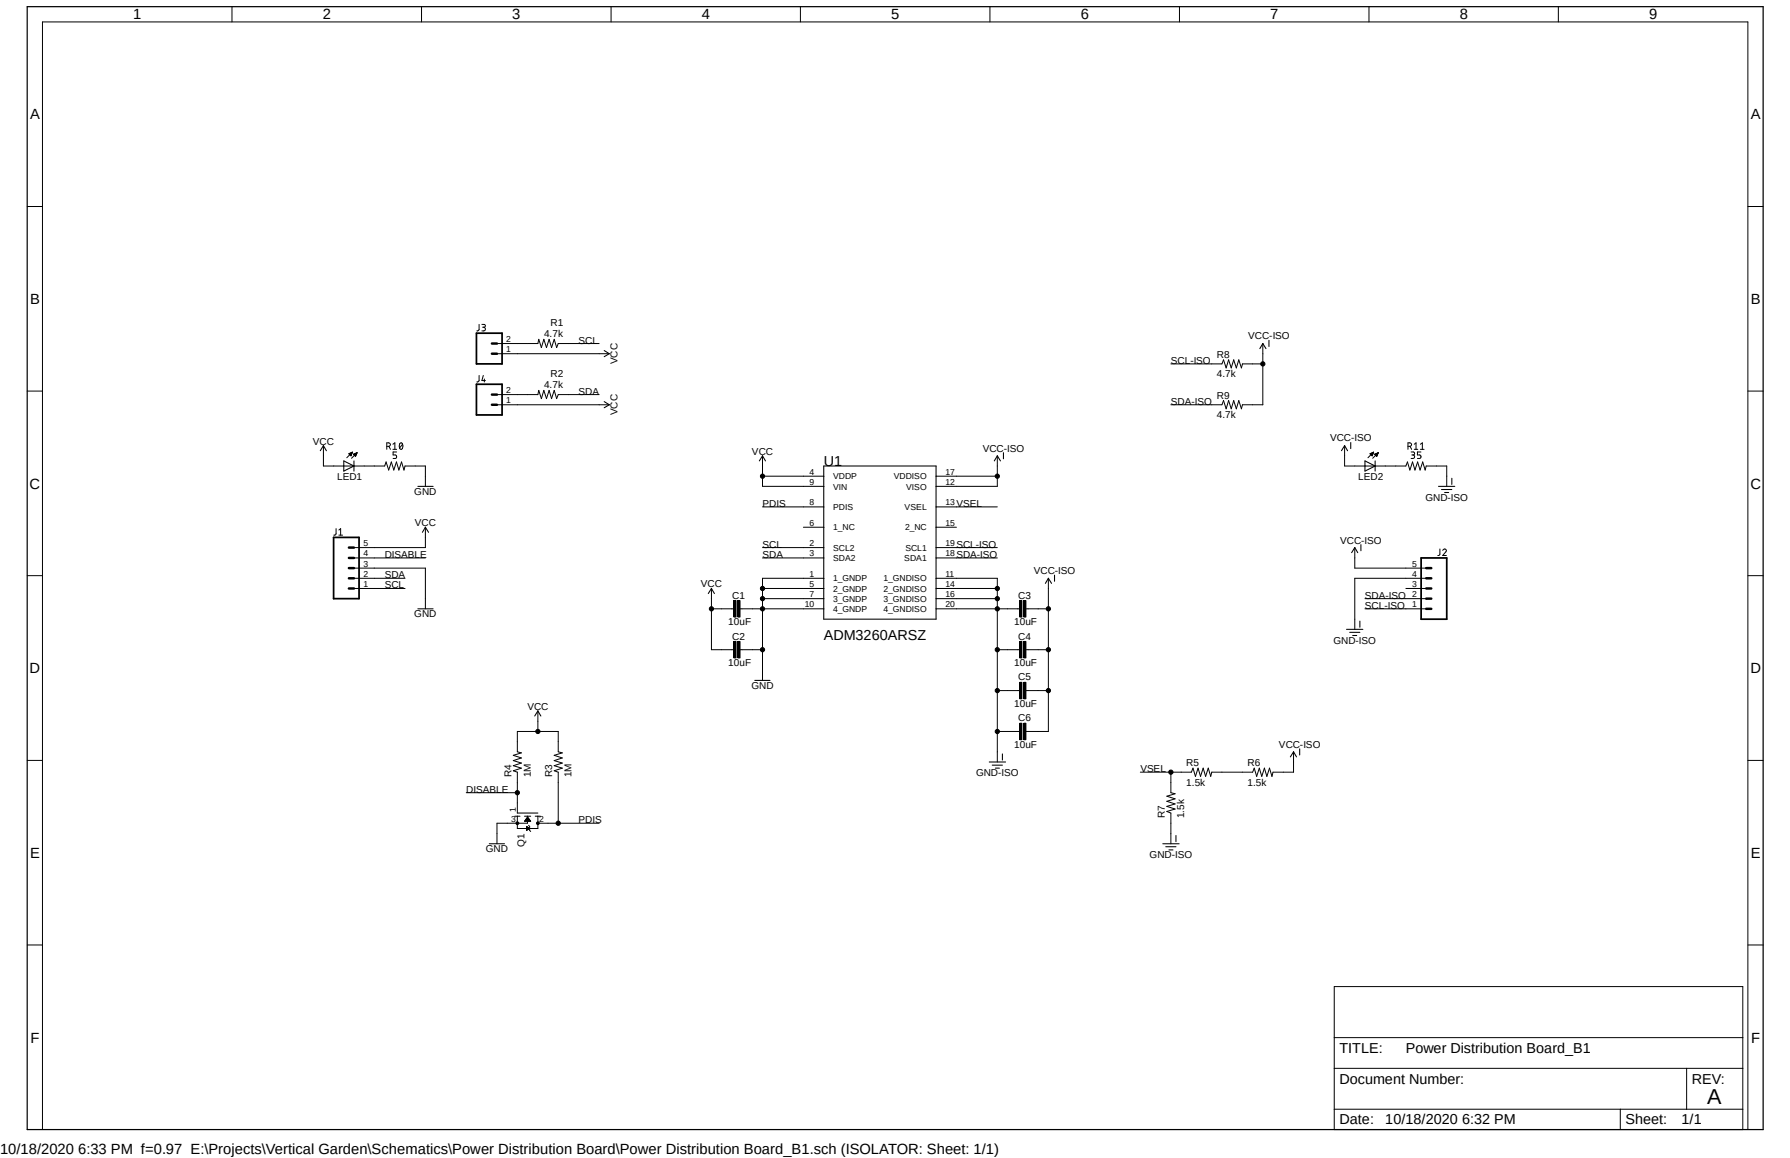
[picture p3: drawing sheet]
<svg xmlns="http://www.w3.org/2000/svg" width="432mm" height="279mm" viewBox="0 0 432 279" stroke-linecap="round" stroke-linejoin="round" font-family="sans-serif">
<path d="M6.1 1.3l419.6 271.8M425.7 1.3l-419.6 271.8" fill="none" stroke="#fff" stroke-width=".24"/>
<g fill="none" stroke="#000" stroke-width=".24">
<path d="M56 1.6v3.7M101.7 1.6v3.7M147.4 1.6v3.7M193.1 1.6v3.7M238.8 1.6v3.7M284.5 1.6v3.7M330.2 1.6v3.7M375.9 1.6v3.7M6.6 49.8h3.6M421.6 49.8h3.7M115.6 78.3v1.2l-.2 .3h-.4M116.2 78.3h.7l.2 .3-.2 .3-.5 .1"/>
<path d="M116.7 79a.45 .45 0 0 1 .4 .4 .45 .45 0 0 1-.4 .4h-.5M6.6 94.4h3.6M115.6 90.6v1.2l-.2 .3-.4 .1M116.6 90.6l-.4 1.2h.9M116.8 91.4v.8M119.9 82.9h9.9l.2-1 .6 2 .6-2 .6 2 .7-2 .6 2 .6-2 .6 2 .4-1h9.8M119.9 95.2h9.9l.2-1 .6 2 .6-2 .6 2 .7-2 .6 2 .6-2 .6 2 .4-1h9.8M119.9 97.7h27.1M119.9 85.3h27.1M282.4 87.8h12.4l.3-1 .7 2 .6-2 .6 2 .6-2 .6 2 .6-2 .7 2 .2-1h4.9M304.6 82.9v14.8h-4.9l-.2 .9-.7-2-.6 2-.6-2-.6 2-.6-2-.6 2-.7-2-.3 1.1h-12.4M421.6 94.4h3.7"/>
<path d="M78 107.5v4.9h14.8l.3-.9 .7 1.9 .6-1.9 .6 1.9 .6-1.9 .6 1.9 .7-1.9 .6 1.9 .2-1h4.9v4.9M84.2 109.5l.8-.4-.3 .9zM84.2 109.5h.6M84.3 109.6h.5M84.3 109.4h.6M84.4 109.7h.4M84.5 109.8h.3M84.5 109.3h.4M84.5 109.9h.2M84.6 109.9h.1M84.7 109.3h.3M84.9 109.2h.1"/>
<path d="M85 109.1l-1.3 1.3M85.3 109.6h.7M85.3 109.7h.6M85.4 109.8h.5M85.5 109.5h.5M85.5 109.9h.4M85.6 109.9h.2M85.7 109.4h.4M85.7 110h.1M85.9 109.3h.2M86.1 109.3h.1M86.1 109.2l-1.3 1.4"/>
<path d="M86.1 109.2l-.8 .4M86.1 109.2l-.3 .9-.5-.5M93.3 107.7h.4a.43 .43 0 0 0 .5-.4 .43 .43 0 0 0-.5-.5h-.4v1.6M93.8 107.7l.4 .7M94.8 107.2l.4-.4v1.6M94.8 108.4h.9M95.7 109.1h-.9v.7h.7l.2 .3-.2 .5h-.7M96.6 106.9l.2-.1a.94 .94 0 0 1 0 1.6 .98 .98 0 0 1-.2-1.5zM97.1 107.2l-.7 .9M183.9 114.9h14.9M183.9 110v7.3l14.9 .1M240.6 114.9h-14.8"/>
<path d="M240.6 110v7.3l-14.8 .1M324.4 107.5v4.9h14.7l.4-.9 .6 1.9 .6-1.9 .6 1.9 .7-1.9 .6 1.9 .6-1.9 .6 1.9 .2-1h5v4.9M330.5 109.5l.8-.4-.3 .9zM330.5 109.5h.7M330.6 109.6h.6M330.6 109.4h.6M330.7 109.7h.4M330.8 109.8h.3M330.8 109.3h.5M330.9 109.9h.1M331 109.9h.1M331 109.3h.3"/>
<path d="M331.2 109.2h.1M331.3 109.1l-1.3 1.3M331.6 109.6l.9-.4-.4 .9zM331.6 109.6h.7M331.7 109.7h.6M331.8 109.8h.4M331.8 109.5h.6M331.9 109.9h.3M332 109.4h.4M332 110h.1M332.2 109.3h.2M332.4 109.3h.1"/>
<path d="M332.5 109.2l-1.4 1.4M339.6 107.7h.5a.43 .43 0 0 0 .4-.4 .43 .43 0 0 0-.4-.5h-.5v1.6M340.1 107.7l.4 .7M340.4 109.1h.7l.1 .3-.1 .3-.5 .1M340.8 109.8a.42 .42 0 0 1 .4 .4 .42 .42 0 0 1-.4 .4h-.4M341.2 108.4h.8M341.2 107.2l.4-.4v1.6M342.6 108.4h.9M342.6 107.2l.5-.4v1.6M342.8 109.1h-.9v.7h.7l.2 .3-.2 .5h-.7M6.6 138.9h3.6M81.1 127.6l-.1 1.3-.5 .2"/>
<path d="M81.7 129.1h.9M81.7 127.9l.5-.3v1.5M85.4 134.6h17.2M85.4 139.5h12.3M85.4 137.1h17.2v9.8M102.6 127.2v4.9h-17.2M183.9 132.1l14.9 .1M183.9 134.6l14.9 .1M183.9 122.3h14.9M193.8 127.2l5 .1M198.8 139.6l-14.9-.1v24.7M225.8 139.6l14.8-.1v44.4"/>
<path d="M230.7 127.2l-4.9 .1M240.6 132.1l-14.8 .1M240.6 134.6l-14.8 .1M240.6 122.3h-14.8M252.9 139.5v37h-5.4M326.8 132.1v5h17.2M344 139.5h-17.2v12.3M347.3 132.5v1.4l-.5 .1M348 132.8a.43 .43 0 0 1 .6-.3 .43 .43 0 0 1 .2 .6l-.8 .9h.9M421.6 138.9h3.7M85.4 142h12.3M171.6 146.9h5.4"/>
<path d="M171.6 142v14.8h5.4M177 144.9h.5v4h-.5zM177 154.8h.5v3.9h-.5zM178 144.9h.5v4h-.5zM178 154.8h.5v3.9h-.5zM178.5 146.9h20.3M178.5 156.8h5.4M183.9 142h14.9M183.9 144.4l14.9 .1M240.6 142h-14.8M240.6 144.4l-14.8 .1M240.6 156.8h5.4"/>
<path d="M246 144.9h.5v4h-.5zM246 154.8h.5v3.9h-.5zM246 146.9h-20.2M247 144.9h.5v4h-.5zM247 154.8h.5v3.9h-.5zM247.5 146.9h5.4M247.5 156.8h5.4M329.3 144.4h14.7M329.3 146.9h14.7M339.1 142h4.9M129.8 171.5v5M240.6 166.6h5.4"/>
<path d="M240.6 176.5h5.4M246 164.6h.5v4h-.5zM246 174.5h.5v4h-.5zM247 164.6h.5v4h-.5zM247 174.5h.5v4h-.5zM247.5 166.6h5.4M6.6 183.5h3.6M112.5 191.3h12.3M124.8 196.2v-9.9l-1-.3 2-.7-2-.6 2-.6-2-.6 2-.6-2-.7 2-.5-1-.3v-4.9h9.9v4.9l.9 .3-1.9 .5 1.9 .7-1.9 .6 1.9 .6-1.9 .6 1.9 .6-1.9 .7 1 .3v12.3M124.8 196.9v3h5v-3M126.6 198.1h1.4M126.6 198h1.3"/>
<path d="M126.7 198h1.1M126.7 197.9h1.1M126.8 197.8h.9M126.9 197.7h.8M127 197.6h.6M127 197.5h.6M127 199.4l.8 .5-.8 .5zM127 200h.6M127 199.8h.6M127 199.7h.5M127 199.6h.4M127 199.6h.3"/>
<path d="M127 199.5h.1M127.1 197.4h.4M127.1 197.4h.3M127.2 197.3h.1M127.3 196.9v1.7h-7.4v5M127.3 197.1l.7 1.1h-1.5zM127.3 197.2h.1M127.5 199.1l.3 .3v1l.2 .2M129.8 198.6h14.7M282.4 186.3v5l1.1 .2-2 .6 2 .6-2 .6 2 .7-2 .6 2 .6-2 .6 .9 .4v7.4M312 181.4v4.9h-4.9l-.3 1-.6-2-.6 2-.6-2-.6 2-.6-2-.7 2-.5-2-.4 1h-9.9l-.2 1-.6-2-.7 2-.6-2-.6 2-.6-2-.6 2-.6-2-.4 1h-12.3M421.6 183.5h3.7"/>
<path d="M127 200.3h.1M127 200.2h.3M127 200.1h.4M127 200.1h.5M6.6 228h3.6M321.9 238h98.5v34.5h-98.5zM421.6 228h3.7M321.9 257.8h98.5M321.9 250.4h98.5M406.9 257.8v9.8M10.2 272.5v-267.2h411.4v267.2M321.9 267.6h98.5"/>
<path d="M390.9 267.6v4.9"/>
<circle cx="304.6" cy="87.8" r=".51"/>
<circle cx="183.9" cy="114.9" r=".51"/>
<circle cx="240.6" cy="114.9" r=".51"/>
<circle cx="171.6" cy="146.9" r=".51"/>
<circle cx="183.9" cy="156.8" r=".51"/>
<circle cx="183.9" cy="146.9" r=".51"/>
<circle cx="183.9" cy="144.4" r=".51"/>
<circle cx="183.9" cy="142" r=".51"/>
<circle cx="240.6" cy="144.4" r=".51"/>
<circle cx="240.6" cy="146.9" r=".51"/>
<circle cx="240.6" cy="142" r=".51"/>
<circle cx="240.6" cy="156.8" r=".51"/>
<circle cx="252.9" cy="156.8" r=".51"/>
<circle cx="252.9" cy="146.9" r=".51"/>
<circle cx="129.7" cy="176.5" r=".51"/>
<circle cx="240.6" cy="166.6" r=".51"/>
<circle cx="240.6" cy="176.5" r=".51"/>
<circle cx="252.9" cy="166.6" r=".51"/>
<circle cx="124.8" cy="191.3" r=".51"/>
<circle cx="124.8" cy="198.6" r=".33"/>
<circle cx="129.8" cy="198.6" r=".33"/>
<circle cx="134.7" cy="198.6" r=".51"/>
<circle cx="282.4" cy="186.3" r=".51"/>
</g>
<g fill="none" stroke="#000" stroke-width=".25">
<path d="M145.8 84.6l1.2 .7-1.2 .8M145.8 96.9l1.2 .8-1.2 .7M303.9 84.1l.7-1.2 .8 1.2M306.1 82.1v1.5M77.3 108.8l.7-1.3 .7 1.3M82.9 111.2l2.5 1.2-2.5 1.3zM85.4 111.2v2.5M100.8 117.3h3.7M183.2 111.2l.7-1.2 .8 1.2M198.7 112.4h27.1v37h-27.1zM239.9 111.2l.7-1.2 .7 1.2M242.1 109.2v1.5"/>
<path d="M323.6 108.8l.8-1.3 .7 1.3M325.8 106.8v1.4M329.3 111.2l2.4 1.2-2.4 1.3zM331.7 111.2v2.5M347 117.3h3.9M347.7 118.1h2.5M348.5 118.8h1M350.2 115.4v1.5M101.9 128.4l.7-1.2 .8 1.2M254.4 138.8v1.5M326.1 133.3l.7-1.2 .7 1.2M328.3 131.4v1.5"/>
<path d="M100.8 146.9h3.7M170.9 143.2l.7-1.2 .7 1.2M252.2 140.8l.7-1.3 .8 1.3M324.8 151.8h4M325.6 152.6h2.4M326.3 153.3h1M328 149.9v1.4M129 172.8l.8-1.3 .7 1.3M182.1 164.2h3.7M124.2 196.9h1.2M124.8 196.2h5M126.5 196.9h1.5"/>
<path d="M129.1 196.9h1.2M238.6 183.9h4M239.4 184.6h2.4M240.1 185.3h1M241.8 181.9v1.5M311.3 182.6l.7-1.2 .8 1.2M313.5 180.7v1.5M118 203.6h3.7M280.5 203.6h3.9M281.2 204.3h2.5M282 205.1h1M283.7 201.6v1.5"/>
</g>
<g fill="#000">
<path d="M177 144.9h.5v4h-.5z" fill-rule="evenodd"/>
<path d="M177 154.8h.5v3.9h-.5z" fill-rule="evenodd"/>
<path d="M178 144.9h.5v4h-.5z" fill-rule="evenodd"/>
<path d="M178 154.8h.5v3.9h-.5z" fill-rule="evenodd"/>
<path d="M246 144.9h.5v4h-.5z" fill-rule="evenodd"/>
<path d="M246 154.8h.5v3.9h-.5z" fill-rule="evenodd"/>
<path d="M247 144.9h.5v4h-.5z" fill-rule="evenodd"/>
<path d="M247 154.8h.5v3.9h-.5z" fill-rule="evenodd"/>
<path d="M246 164.6h.5v4h-.5z" fill-rule="evenodd"/>
<path d="M246 174.5h.5v4h-.5z" fill-rule="evenodd"/>
<path d="M247 164.6h.5v4h-.5z" fill-rule="evenodd"/>
<path d="M247 174.5h.5v4h-.5z" fill-rule="evenodd"/>
<circle cx="304.6" cy="87.8" r=".51"/>
<circle cx="183.9" cy="114.9" r=".51"/>
<circle cx="240.6" cy="114.9" r=".51"/>
<circle cx="171.6" cy="146.9" r=".51"/>
<circle cx="183.9" cy="156.8" r=".51"/>
<circle cx="183.9" cy="146.9" r=".51"/>
<circle cx="183.9" cy="144.4" r=".51"/>
<circle cx="183.9" cy="142" r=".51"/>
<circle cx="240.6" cy="144.4" r=".51"/>
<circle cx="240.6" cy="146.9" r=".51"/>
<circle cx="240.6" cy="142" r=".51"/>
<circle cx="240.6" cy="156.8" r=".51"/>
<circle cx="252.9" cy="156.8" r=".51"/>
<circle cx="252.9" cy="146.9" r=".51"/>
<circle cx="129.7" cy="176.5" r=".51"/>
<circle cx="240.6" cy="166.6" r=".51"/>
<circle cx="240.6" cy="176.5" r=".51"/>
<circle cx="252.9" cy="166.6" r=".51"/>
<circle cx="124.8" cy="191.3" r=".51"/>
<circle cx="124.8" cy="198.6" r=".33"/>
<circle cx="129.8" cy="198.6" r=".33"/>
<circle cx="134.7" cy="198.6" r=".51"/>
<circle cx="282.4" cy="186.3" r=".51"/>
</g>
<path d="M6.6 1.6h418.7v270.9h-418.7z" fill="none" stroke="#000" stroke-width=".3"/>
<path d="M114.9 80.4h6.2v7.4h-6.2zM114.9 92.7h6.2v7.4h-6.2zM80.5 129.7h6.1v14.7h-6.1zM342.8 134.6h6.2v14.8h-6.2z" fill="none" stroke="#000" stroke-width=".42"/>
<g fill="none" stroke="#000" stroke-width=".59">
<path d="M118.7 82.9h1.2M118.7 85.3h1.2M118.7 95.2h1.2M118.7 97.7h1.2M84.2 137.1h1.2M84.2 139.5h1.2M84.2 132.1h1.2M84.2 134.6h1.2M344 137.1h1.3M344 139.5h1.3M84.2 142h1.2M344 142h1.3"/>
<path d="M344 144.4h1.3M344 146.9h1.3"/>
</g>
<text font-size="5.2" x="411.8" y="266.4">A</text>
<g font-size="3.6">
<text x="32.1" y="4.7">1</text>
<text x="77.9" y="4.7">2</text>
<text x="123.6" y="4.7">3</text>
<text x="169.3" y="4.7">4</text>
<text x="215" y="4.7">5</text>
<text x="260.7" y="4.7">6</text>
<text x="306.4" y="4.7">7</text>
<text x="352.1" y="4.7">8</text>
<text x="397.8" y="4.7">9</text>
<text x="7.2" y="28.8">A</text>
<text x="422.3" y="28.8">A</text>
<text x="7.2" y="73.4">B</text>
<text x="422.3" y="73.4">B</text>
<text x="7.2" y="117.9">C</text>
<text x="422.2" y="117.9">C</text>
<text x="7.2" y="162.5">D</text>
<text x="422.2" y="162.5">D</text>
<text x="7.2" y="207">E</text>
<text x="422.3" y="207">E</text>
<text x="7.4" y="251.5">F</text>
<text x="422.4" y="251.5">F</text>
<text x="0" y="278.4">10/18/2020 6:33 PM f=0.97 E:\Projects\Vertical Garden\Schematics\Power Distribution Board\Power Distribution Board_B1.sch (ISOLATOR: Sheet: 1/1)</text>
</g>
<g font-size="3.5">
<text x="198.7" y="112.4">U1</text>
<text x="198.7" y="154.3">ADM3260ARSZ</text>
<text x="323.1" y="254.1">TITLE:</text>
<text x="339.1" y="254.1">Power Distribution Board_B1</text>
<text x="323.1" y="261.4">Document Number:</text>
<text x="408.1" y="261.4">REV:</text>
<text x="323.1" y="271.3">Date:</text>
<text x="334.2" y="271.3">10/18/2020 6:32 PM</text>
<text x="392.1" y="271.3">Sheet:</text>
<text x="405.7" y="271.3">1/1</text>
</g>
<g font-size="2.4">
<text x="131.2" y="81.4">4.7k</text>
<text x="132.8" y="78.7">R1</text>
<text x="139.6" y="82.9">SCL</text>
<text x="301.1" y="81.9">VCC-ISO</text>
<text x="149" y="87.9" transform="rotate(-90 149 87.9)">VCC</text>
<text x="282.4" y="87.8">SCL-ISO</text>
<text x="293.5" y="86.4">R8</text>
<text x="131.2" y="93.7">4.7k</text>
<text x="132.8" y="91">R2</text>
<text x="139.6" y="95.2">SDA</text>
<text x="293.5" y="91">4.7k</text>
<text x="149" y="100.2" transform="rotate(-90 149 100.2)">VCC</text>
<text x="282.4" y="97.7">SDA-ISO</text>
<text x="293.5" y="100.8">4.7k</text>
<text x="293.5" y="96.2">R9</text>
<text x="75.5" y="107.3">VCC</text>
<text x="320.8" y="106.5">VCC-ISO</text>
<text x="181.4" y="109.7">VCC</text>
<text x="237.1" y="109">VCC-ISO</text>
<text x="81.3" y="115.9">LED1</text>
<text x="99.9" y="119.3">GND</text>
<text x="327.7" y="115.9">LED2</text>
<text x="183.9" y="122.3">PDIS</text>
<text x="230.7" y="122.3">VSEL</text>
<text x="343.9" y="120.8">GND-ISO</text>
<text x="100.1" y="127">VCC</text>
<text x="323.3" y="131.1">VCC-ISO</text>
<text x="92.8" y="134.6">DISABLE</text>
<text x="183.9" y="132.1">SCL</text>
<text x="183.9" y="134.6">SDA</text>
<text x="230.7" y="132.1">SCL-ISO</text>
<text x="230.7" y="134.6">SDA-ISO</text>
<text x="92.8" y="142">SCL</text>
<text x="92.8" y="139.5">SDA</text>
<text x="169.1" y="141.7">VCC</text>
<text x="249.4" y="138.6">VCC-ISO</text>
<text x="99.9" y="148.9">GND</text>
<text x="176.7" y="144.4">C1</text>
<text x="245.6" y="144.4">C3</text>
<text x="329.3" y="146.9">SCL-ISO</text>
<text x="329.3" y="144.4">SDA-ISO</text>
<text x="175.7" y="150.9">10uF</text>
<text x="176.7" y="154.3">C2</text>
<text x="244.6" y="150.9">10uF</text>
<text x="245.6" y="154.3">C4</text>
<text x="321.7" y="155.3">GND-ISO</text>
<text x="175.7" y="160.7">10uF</text>
<text x="244.6" y="160.7">10uF</text>
<text x="181.3" y="166.2">GND</text>
<text x="245.6" y="164.2">C5</text>
<text x="127.2" y="171.3">VCC</text>
<text x="244.6" y="170.6">10uF</text>
<text x="245.6" y="174">C6</text>
<text x="244.6" y="180.4">10uF</text>
<text x="286.2" y="184.9">R5</text>
<text x="300.9" y="184.9">R6</text>
<text x="308.5" y="180.4">VCC-ISO</text>
<text x="112.5" y="191.3">DISABLE</text>
<text x="123.4" y="187.6" transform="rotate(-90 123.4 187.6)">R4</text>
<text x="128" y="187.6" transform="rotate(-90 128 187.6)">1M</text>
<text x="133.2" y="187.6" transform="rotate(-90 133.2 187.6)">R3</text>
<text x="137.9" y="187.6" transform="rotate(-90 137.9 187.6)">1M</text>
<text x="235.5" y="187.3">GND-ISO</text>
<text x="275.1" y="186.4">VSEL</text>
<text x="286.2" y="189.5">1.5k</text>
<text x="300.9" y="189.5">1.5k</text>
<text x="281" y="197.4" transform="rotate(-90 281 197.4)">R7</text>
<text x="285.7" y="197.4" transform="rotate(-90 285.7 197.4)">1.5k</text>
<text x="139.6" y="198.6">PDIS</text>
<text x="117.2" y="205.6">GND</text>
<text x="126.5" y="204.3" transform="rotate(-90 126.5 204.3)">Q1</text>
<text x="277.3" y="207.1">GND-ISO</text>
</g>
<g font-size="2.1">
<text x="122.1" y="82.6">2</text>
<text x="122.1" y="85">1</text>
<text x="122.1" y="94.8">2</text>
<text x="122.1" y="97.3">1</text>
<text x="195.3" y="114.6">4</text>
<text x="195.3" y="117">9</text>
<text x="201" y="115.7">VDDP</text>
<text x="201" y="118.1">VIN</text>
<text x="215.6" y="115.7">VDDISO</text>
<text x="218.6" y="118.1">VISO</text>
<text x="228.1" y="114.6">17</text>
<text x="228.1" y="117">12</text>
<text x="195.3" y="122">8</text>
<text x="201" y="123">PDIS</text>
<text x="218.2" y="123">VSEL</text>
<text x="228.1" y="122">13</text>
<text x="87.7" y="131.8">5</text>
<text x="195.3" y="131.8">2</text>
<text x="195.3" y="126.9">6</text>
<text x="201" y="127.9">1_NC</text>
<text x="218.3" y="128">2_NC</text>
<text x="228.1" y="131.8">19</text>
<text x="228.1" y="126.9">15</text>
<text x="87.7" y="136.7">3</text>
<text x="87.7" y="134.2">4</text>
<text x="195.3" y="134.2">3</text>
<text x="201" y="132.9">SCL2</text>
<text x="201" y="135.3">SDA2</text>
<text x="218.1" y="135.3">SDA1</text>
<text x="218.4" y="132.9">SCL1</text>
<text x="228.1" y="134.2">18</text>
<text x="340.7" y="136.7">5</text>
<text x="87.7" y="141.6">1</text>
<text x="87.7" y="139.2">2</text>
<text x="195.3" y="139.2">1</text>
<text x="195.3" y="141.6">5</text>
<text x="201" y="140.3">1_GNDP</text>
<text x="201" y="142.7">2_GNDP</text>
<text x="213.1" y="140.3">1_GNDISO</text>
<text x="213.1" y="142.7">2_GNDISO</text>
<text x="228.1" y="139.2">11</text>
<text x="228.1" y="141.6">14</text>
<text x="340.7" y="141.6">3</text>
<text x="340.7" y="139.2">4</text>
<text x="194.1" y="146.6">10</text>
<text x="195.3" y="144.1">7</text>
<text x="201" y="145.2">3_GNDP</text>
<text x="201" y="147.7">4_GNDP</text>
<text x="213.1" y="145.2">3_GNDISO</text>
<text x="213.1" y="147.7">4_GNDISO</text>
<text x="228.1" y="144.1">16</text>
<text x="228.1" y="146.6">20</text>
<text x="340.7" y="146.6">1</text>
<text x="340.7" y="144.1">2</text>
<text x="124.5" y="195.8" transform="rotate(-90 124.5 195.8)">1</text>
<text x="123.3" y="198.3">3</text>
<text x="130.1" y="198.3">2</text>
</g>
</svg>
